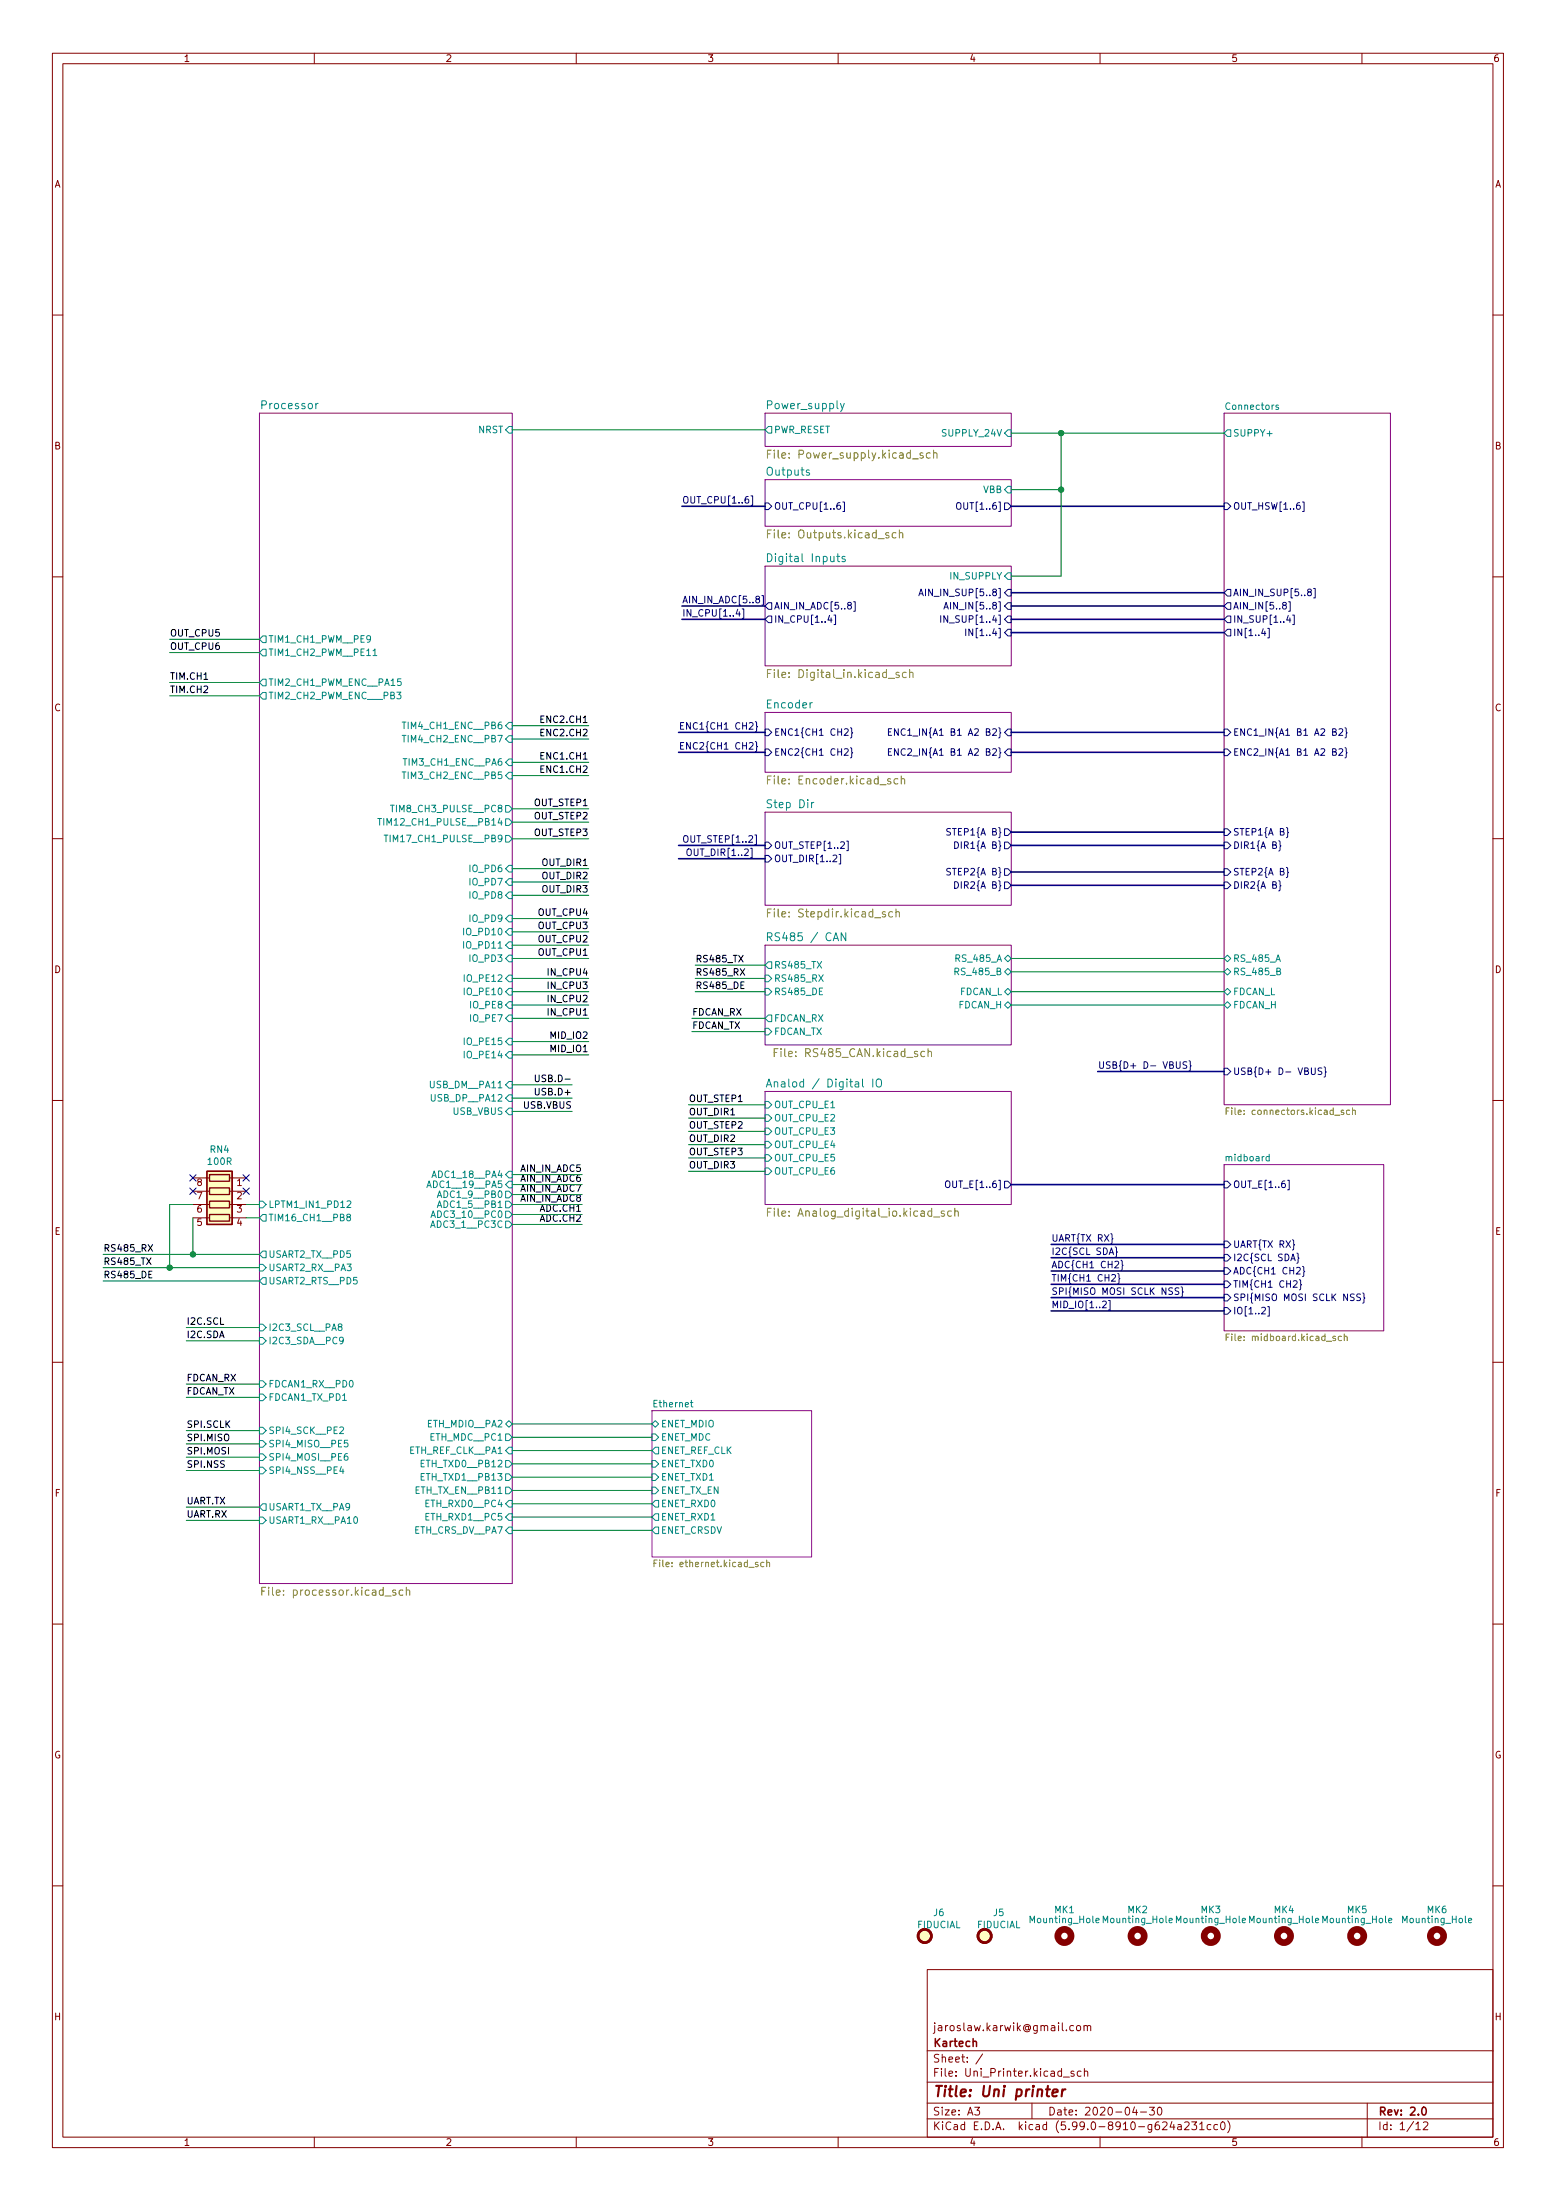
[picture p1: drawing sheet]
<svg xmlns="http://www.w3.org/2000/svg" width="297mm" height="420mm" viewBox="0 0 297 420" stroke-linecap="round" stroke-linejoin="round" font-family="sans-serif">
<g fill="none" stroke="#840000" stroke-width=".19">
<path d="M10 10.2h277v400h-277zM12 12.2h273v396h-273zM60 10.2v2M110 10.2v2M160 10.2v2M210 10.2v2M260 10.2v2M10 60.2h2M285 60.2h2M10 110.2h2M285 110.2h2M10 160.2h2"/>
<path d="M285 160.2h2M10 210.2h2M285 210.2h2M36.8 225h3.2M36.8 227.5h3.2M36.8 230h3.2M36.8 232.6h3.2M43.8 225h3.2M43.8 227.5h3.2M43.8 230h3.2M43.8 232.6h3.2M10 260.2h2"/>
<path d="M285 260.2h2M10 310.2h2M285 310.2h2M10 360.2h2M177 376.2h108v32h-108zM285 360.2h2M177 397.7h108M177 391.7h108M187.6 392.3l-1.3 1.9M203 396.7h1.1M204.9 386.9l-.4-.1-.3 .3 .2 .7h.5M205 395.6l-.4-.1-.2 .3 .1 .2 .5 .1v.4h-.6"/>
<path d="M205.6 386.9l.4-.1 .3 .3v.5l-.3 .2h-.4l-.1-.2zM206.4 395.6l-.5-.1-.3 .3 .2 .7h.6M206.9 387l.2-.2 .4 .1 .1 .9M206.9 386.8v1M207 395.7l.2-.2 .4 .1v.9M207 395v1.5M207.6 387.1l.2-.3 .3 .1 .1 .9M60 408.2v2M110 408.2v2M160 408.2v2M177 404.7h108M177 401.7h108"/>
<path d="M186.1 402.4h.9l-.5 .6 .4 .2v.6l-.2 .1-.6-.1M197 401.7v3M210 408.2v2M216.6 402.4l-.4 1h.9M216.9 402.9v1M217.7 403.4h1.2M219.4 402.4h1l-.5 .6 .4 .2v.6l-.2 .1-.7-.1M221.1 402.5l.2-.1a.8 .8 0 0 1 .5 .8 .8 .8 0 0 1-.5 .7 1 1 0 0 1-.2-1.4zM223.7 405.2l-.3 1h.9M224.1 405.7v1M224.9 405.8h.5l.1 .9M225.5 406.1l-.5 .1a.29 .29 0 0 0-.2 .3 .29 .29 0 0 0 .2 .2h.5"/>
<path d="M226.1 405.4l.6-.2 .2 .2 .1 .3-.9 1h.9M227.5 405.2h.9l-.5 .6 .5 .2v.6l-.3 .1-.6-.1M229 405.7l.4-.5v1.5M229 406.7h.9M231.1 405.8l-.4-.1-.3 .3 .2 .7h.5M232.4 405.8l-.4-.1-.3 .3 .2 .7h.5M233.2 405.3l.2-.1a.8 .8 0 0 1 .5 .8 .8 .8 0 0 1-.5 .7 1 1 0 0 1-.2-1.4zM234.4 405a1.72 1.72 0 0 1 0 2.3M260 408.2v2M261 401.7v6.5M270.3 405.7l.4-.5v1.5M270.3 406.7h.9"/>
<path d="M271.7 405.4l.6-.2 .2 .2 .1 .3-.9 1h.9"/>
</g>
<path d="M185.8 390l.2-.2 .3 .1 .1 .9M271.6 402.5l.2-.1a.8 .8 0 0 1 .5 .8 .8 .8 0 0 1-.5 .7 1 1 0 0 1-.2-1.4z" fill="none" stroke="#840000" stroke-width=".3"/>
<path d="M200.9 399.7l1-.2v-.4h-.8l-.2 1 .2 .3 .6-.1M202.8 399l-.1 1.4M203.4 399l-.4 .1-.2 .3" fill="none" stroke="#840000" stroke-width=".4"/>
<g fill="#fff" stroke="#fff" stroke-width=".19">
<path d="M146 180.5h47v19.1h-47z"/>
<path d="M49.5 78.9h48.3v223.5h-48.3z"/>
<path d="M233.7 222.4h30.5v31.8h-30.5z"/>
<path d="M233.7 78.9h31.7v132.1h-31.7z"/>
<path d="M146 91.6h47v8.9h-47z"/>
<path d="M146 136.1h47v11.4h-47z"/>
<path d="M146 108.1h47v19.1h-47z"/>
<path d="M146 78.9h47v6.4h-47z"/>
<path d="M124.5 269.4h30.4v27.9h-30.4z"/>
<path d="M146 155.1h47v17.8h-47z"/>
<path d="M146 208.4h47v21.6h-47z"/>
</g>
<path d="M49.5 78.9h48.3v223.5h-48.3zM146 78.9h47v6.4h-47zM233.7 78.9h31.7v132.1h-31.7zM146 91.6h47v8.9h-47zM146 108.1h47v19.1h-47zM146 136.1h47v11.4h-47zM146 155.1h47v17.8h-47zM146 180.5h47v19.1h-47zM146 208.4h47v21.6h-47zM233.7 222.4h30.5v31.8h-30.5zM124.5 269.4h30.4v27.9h-30.4z" fill="none" stroke="#840084" stroke-width=".19"/>
<g fill="none" stroke="#008484" stroke-width=".19">
<path d="M60.7 77l-.3 .1-.1 .2M160.4 77l.4 1.1M161.2 77l-.5 1.4-.3 .2M244 77.4h-.3l-.1 .1v.2l.4 .1v.3h-.4M97.2 81.4h.6v1.3h-.6l-.7-.6zM146 82.1l.7-.7h.6v1.3h-.6zM154.5 89.8l-.4-.1-.2 .3 .1 .2 .5 .1v.4h-.6M192.4 92.9h.6v1.2h-.6l-.6-.6zM192.4 82.1h.6v1.3h-.6l-.6-.7zM234.3 82.1h.6v1.3h-.6l-.6-.7zM146.5 105.7a.77 .77 0 0 1 .9 .8 .77 .77 0 0 1-.9 .8zM159.7 106.3h.6"/>
<path d="M159.9 105.7v1.4l.4 .2M161.3 106.3h-.4l-.2 .2 .1 .2 .5 .1v.4h-.6M192.4 109.4h.6v1.3h-.6l-.6-.7zM50.2 121.5h.6v1.2h-.6l-.7-.6zM50.2 124h.6v1.3h-.6l-.7-.7zM50.2 129.7h.6v1.3h-.6l-.7-.7zM50.2 132.2h.6v1.3h-.6l-.7-.6zM71.2 125.2h.7M76.5 129.6h-.6v.7l.2-.2 .4 .1 .1 .2-.1 .4-.1 .1-.5-.1M76.8 137.9h.7M97.2 138h.6v1.2h-.6l-.7-.6zM72.1 156.3h.7"/>
<path d="M72.5 156.3v1.3M73.3 159.5h.7M73.7 159.5v1.3M74.5 153.8h.8M76.8 140.4h.7M76.8 147.4h.7M96.5 156.4h.7l.6 .6-.6 .6h-.7zM96.5 153.8h.7l.6 .7-.6 .6h-.7zM96.5 159.6h.7l.6 .6-.6 .6h-.7zM97.2 140.5h.6v1.3h-.6l-.7-.7zM97.2 144.9h.6v1.3h-.6l-.7-.6zM97.2 147.5h.6v1.3h-.6l-.7-.7z"/>
<path d="M155.4 153.2l-.3 .1-.2 .2M97.2 174.8h.6v1.3h-.6l-.7-.7zM97.2 177.3h.6v1.3h-.6l-.7-.6zM97.2 179.9h.6v1.2h-.6l-.7-.6zM97.2 167.8h.6v1.3h-.6l-.7-.7zM97.2 165.3h.6v1.2h-.6l-.7-.6zM97.2 170.3h.6v1.3h-.6l-.7-.6zM146.5 178.9h.7l.2-.3-.1-.3-.2-.2h-.6v1.6M146.9 178.9l.5 .8M161.5 178.1v1.6l-.9-1.6v1.6M97.2 198.3h.6v1.3h-.6l-.7-.7zM97.2 186.2h.6v1.3h-.6l-.7-.6z"/>
<path d="M97.2 188.8h.6v1.2h-.6l-.7-.6zM97.2 191.3h.6v1.3h-.6l-.7-.7zM97.2 193.8h.6v1.3h-.6l-.7-.6zM97.2 182.4h.6v1.3h-.6l-.7-.7zM146 186.2h.7l.6 .7-.6 .6h-.7zM146 184.3l.7-.6h.6v1.3h-.6zM146 188.8h.7l.6 .6-.6 .6h-.7zM146 196.4h.7l.6 .6-.6 .7h-.7zM146 194.5l.7-.7h.6v1.3h-.6zM156.3 186.2l.9 1.2M157 188.7h-.6v1.3h.6M157.2 186.2l-.9 1.2"/>
<path d="M191.8 189.4l.6-.6 .6 .6-.6 .6zM191.8 183l.6-.6 .6 .6-.6 .7zM191.8 185.6l.6-.6 .6 .6-.6 .6zM191.8 191.9l.6-.6 .6 .6-.6 .7zM233.7 183l.6-.6 .6 .6-.6 .7zM233.7 191.9l.6-.6 .6 .6-.6 .7zM233.7 185.6l.6-.6 .6 .6-.6 .6zM234.3 188.8l.6 .6-.6 .6-.6-.6zM243.8 185.5l.5-.1 .1-.4-.6-.1v1.3h.4l.2-.2 .1-.3-.3-.2M97.2 211.6h.6v1.3h-.6l-.7-.6zM97.2 206.5h.6v1.3h-.6l-.7-.6zM97.2 209.1h.6v1.3h-.6l-.7-.7z"/>
<path d="M97.2 200.8h.6v1.3h-.6l-.7-.6zM146 218h.7l.6 .6-.6 .6h-.7zM146 212.9h.7l.6 .6-.6 .7h-.7zM146 215.4h.7l.6 .7-.6 .6h-.7zM146 210.4h.7l.6 .6-.6 .6h-.7zM146.3 207.6l.5-1.5 .5 1.5M146.4 207.2h.8M166.6 206.1v1.5M167.3 206.3a.51 .51 0 0 1 .6-.2 .51 .51 0 0 1 .4 .5v.5a.51 .51 0 0 1-.5 .5 .51 .51 0 0 1-.5-.5zM49.5 229.4h.7l.6 .6-.6 .7h-.7zM49.5 232.6l.7-.7h.6v1.3h-.6zM50.2 238.9h.6v1.3h-.6l-.7-.6z"/>
<path d="M66.3 229.5l.4-.2 .3 .4-.8 .9h.8M66.4 232.4l-.2-.2 .1-.2 .1-.1h.4l.1 .4-.6 .2-.1 .2 .1 .3 .1 .2 .4-.1 .1-.2v-.4l-.2-.1M82.3 232.5l.4-1.3 .4 1.3M96.5 227.5h.7l.6 .6-.6 .7h-.7zM96.5 229.4h.7l.6 .6-.6 .7h-.7zM96.5 231.3h.7l.6 .6-.6 .7h-.7zM96.5 233.2h.7l.6 .6-.6 .7h-.7zM97.2 223.7h.6v1.3h-.6l-.7-.7zM97.2 225.6h.6v1.3h-.6l-.7-.7zM146 220.5h.7l.6 .6-.6 .7h-.7zM146 223.1h.7l.6 .6-.6 .6h-.7zM242.3 220.9h-.4l-.2 .2 .1 .6h.5"/>
<path d="M242.3 220.4v1.3M49.5 241.5h.7l.6 .6-.6 .6h-.7zM49.5 252.9h.7l.6 .6-.6 .7h-.7zM49.5 255.4h.7l.6 .7-.6 .6h-.7zM50.2 244h.6v1.3h-.6l-.7-.7zM64.8 253.4l-.2-.3v-.1l.2-.2 .4 .1v.4l-.5 .1-.1 .2v.3l.2 .2 .4-.1 .1-.1-.1-.4-.2-.1M65.5 255.9l-.2 .3h-.3l-.2-.3v-.3l.2-.2h.3l.2 .2a.84 .84 0 0 1-.3 1h-.3M49.5 272.6h.7l.6 .6-.6 .7h-.7zM49.5 263.7h.7l.6 .6-.6 .7h-.7zM49.5 266.2h.7l.6 .7-.6 .6h-.7zM49.5 277.7h.7l.6 .6-.6 .6h-.7zM49.5 275.1h.7l.6 .7-.6 .6h-.7z"/>
<path d="M64.9 272.6l.4-.1 .3 .4-.8 .9h.8M66.3 277.6l-.3 .1a.86 .86 0 0 0 0 1.2l.4-.1v-.5l-.2-.2h-.2l-.3 .2M66.4 275.1h-.6l-.1 .6 .2-.2 .4 .1 .1 .2v.4l-.2 .1-.5-.1M96.5 278.9h.7l.6 .7-.6 .6h-.7zM96.5 271.9l.7-.6 .6 .6-.6 .7zM96.5 273.9h.7l.6 .6-.6 .6h-.7zM97.2 276.4h.6v1.3h-.6l-.7-.7zM124.5 271.9l.6-.6 .6 .6-.6 .7zM124.5 273.9h.6l.6 .6-.6 .6h-.6zM124.5 278.9h.6l.6 .7-.6 .6h-.6zM125.1 276.4h.6v1.3h-.6l-.6-.7zM131.8 267.9h.5"/>
<path d="M132 267.4v1.1l.3 .2M49.5 280.2h.7l.6 .6-.6 .7h-.7zM49.5 289.7h.7l.6 .7-.6 .6h-.7zM50.2 287.2h.6v1.3h-.6l-.7-.7zM65.2 280.1l-.3 .9h.8M96.5 284h.7l.6 .6-.6 .7h-.7zM96.5 281.5h.7l.6 .6-.6 .6h-.7zM96.5 292.3l.7-.7h.6v1.3h-.6zM97.2 289.1h.6v1.3h-.6l-.7-.7zM97.2 286.6h.6v1.2h-.6l-.7-.6zM124.5 281.5h.6l.6 .6-.6 .6h-.6zM124.5 284h.6l.6 .6-.6 .7h-.6z"/>
<path d="M125.1 286.6h.6v1.2h-.6l-.6-.6zM125.1 289.1h.6v1.3h-.6l-.6-.7zM125.1 291.6h.6v1.3h-.6l-.6-.6zM209.2 366.8l.6-.1v-.3h-.4l-.2 .1 .1 .6h.5M223.2 366.8l.6-.1-.1-.3h-.3l-.2 .1v.6h.5M237.2 366.8l.6-.1-.1-.3h-.4l-.1 .1v.6h.5M251.1 366.8l.6-.1v-.3h-.4l-.2 .1 .1 .6h.5M265.1 366.8l.6-.1-.1-.3h-.3l-.2 .1 .1 .6h.4M280.3 366.8l.6-.1v-.3h-.4l-.2 .1 .1 .6h.5"/>
</g>
<g fill="none" stroke="#848400" stroke-width=".19">
<path d="M146.5 86.7h.5M147.2 86h-.7v1.5M176.2 86.6l-.4-.1-.2 .2 .1 .2 .5 .2v.3h-.6M177.6 86.6l-.5-.1-.3 .3 .2 .6h.6M178.2 86.6l.2-.1 .4 .1 .1 .9M178.2 86v1.5M146.5 101.9h.5M147.2 101.2h-.7v1.5M171 101.8l-.4-.1-.3 .3 .2 .7h.5M171.7 101.9l.2-.2 .4 .1v.9M171.7 101.2v1.5M146.5 128.6h.5"/>
<path d="M147.2 127.9h-.7v1.5M171.6 128.5l-.3-.1-.3 .2 .1 .2 .5 .2v.3h-.6M173 128.5l-.4-.1-.3 .3 .1 .6h.6M173.6 128.5l.3-.1 .3 .1 .1 .9M173.6 127.9v1.5M146.5 148.9h.5M147.2 148.2h-.7v1.5M171.4 148.8l-.4-.1-.3 .3 .1 .7h.6M172.1 148.9l.2-.2 .3 .1 .1 .9M172.1 148.2v1.5M146.5 174.3h.5M147.2 173.6h-.7v1.5"/>
<path d="M170.4 174.2l-.5-.1-.2 .3 .1 .7h.6M171 174.3l.3-.2 .3 .1 .1 .9M171 173.6v1.5M147.8 201h.5M148.5 200.3h-.7v1.5M176.5 200.9l-.4-.1-.3 .3 .1 .6h.6M177.2 200.9l.2-.1 .4 .1v.9M177.2 200.3v1.5M234.1 212.2h.4M234.7 211.6h-.6v1.3M256.5 212.1l-.3-.1-.2 .2 .1 .2 .4 .1v.3h-.5M257.6 212.1l-.3-.1-.3 .3 .2 .5h.4"/>
<path d="M258.2 212.1l.2-.1 .3 .1v.8M258.2 211.6v1.3M146.5 231.5h.5M147.2 230.8h-.7v1.5M178.2 232.4h1.2M180.3 231.3h-.4l-.2 .2v.2l.6 .1v.4h-.6M181.6 231.3h-.4l-.3 .3 .2 .6h.5M182.3 231.4l.2-.1h.4v1M182.3 230.8v1.5M234.1 255.4h.4M234.7 254.8h-.6v1.2M256.1 255.2h-.4l-.2 .2 .1 .6h.5"/>
<path d="M256.6 255.3l.2-.1h.3l.1 .8M256.6 254.8v1.2M124.8 298.5h.5M125.4 297.9h-.6v1.3M145.8 298.4h-.3l-.3 .2 .1 .6h.5M146.4 298.5l.2-.1h.3v.8M146.4 297.9v1.3M50 303.9h.5M50.7 303.1h-.7v1.6M76.9 303.7h-.4l-.3 .2 .1 .7h.6M77.6 303.8l.2-.1h.3l.1 1M77.6 303.1v1.6"/>
</g>
<g fill="none" stroke="#000084" stroke-width=".19">
<path d="M143.4 94.7h.3v1.8h-.3M146 96.1h.7l.6 .6-.6 .6h-.7zM160.9 95.9h.3v1.8h-.3M182.8 96.1l.1-.1a.43 .43 0 0 1 .6 .4v.4a.42 .42 0 0 1-.5 .5 .42 .42 0 0 1-.4-.5zM191.8 96.1h.6l.6 .6-.6 .6h-.6zM233.7 96.1h.6l.6 .6-.6 .6h-.6zM248.7 95.9h.3v1.8h-.3M140.8 116.3l-.3 1h.8M141.1 116.8v.9M141.7 116.3h.3v1.8h-.3M145.4 113.7h.3v1.9h-.3M146 115.7l.7-.6h.6v1.3h-.6z"/>
<path d="M146.7 117.6h.6v1.3h-.6l-.7-.6zM158.4 117.5l-.3 .9h.7M158.7 118v.9M159.2 117.5h.3v1.8h-.3M163 114.9h.3v1.8h-.3M175.4 113.8l.4-1.3 .5 1.3M175.5 113.4h.6M179.6 117.6v1.3M180.2 116.3l.4-1.3 .4 1.3M180.3 116h.6M180.9 117.6v1.3l-.7-1.3v1.3M192.4 115.1h.6v1.3h-.6l-.6-.7z"/>
<path d="M192.4 112.6h.6v1.2h-.6l-.6-.6zM192.4 117.6h.6v1.3h-.6l-.6-.6zM234.3 117.6h.6v1.3h-.6l-.6-.6zM234.3 115.1h.6v1.3h-.6l-.6-.7zM234.3 112.6h.6v1.2h-.6l-.6-.6zM245.1 115.6l-.3-.3 .1-.1 .2-.2 .3 .1 .1 .4-.5 .1-.2 .2 .1 .4 .2 .1h.2l.3-.2-.1-.4-.2-.1M245.9 117.5l-.3 .9h.8M246 114.9h.3v1.8h-.3M246.2 118v.9M246.8 117.5h.3v1.8h-.3M249.9 113l-.3-.2 .1-.2 .2-.1 .3 .1 .1 .3-.6 .2-.1 .2 .1 .4 .2 .1h.2l.2-.3v-.3l-.2-.2M250.8 112.4h.3v1.8h-.3"/>
<path d="M143 138.1l.5-.1 .3 .4-.8 .9h.8M144.2 137.8l.2 .2v.6l.2 .2-.2 .2v.6l-.2 .2M146 139.2h.7l.6 .7-.6 .6h-.7zM161.2 139.3l.5-.1 .2 .3-.8 .9h.8M162.4 139l.2 .2v.6l.2 .2-.2 .1v.6l-.2 .2M169.6 139.8h.4M170.2 139.2h-.6v1.2h.6M171.5 139.2v1.2l-.7-1.2v1.2M184.4 120.1v1.3M185.7 120.1v1.3l-.7-1.3v1.3M192.4 139.2h.6v1.3h-.6l-.6-.6zM192.4 120.2h.6v1.3h-.6l-.6-.7z"/>
<path d="M233.7 139.2h.6l.6 .7-.6 .6h-.6zM234.3 120.2h.6v1.3h-.6l-.6-.7zM241.2 120.1l-.4 .9h.8M242 120h.3v1.8h-.3M254.4 139.8l.5-.1 .1-.4-.6-.1v1.2h.5l.2-.1v-.3l-.3-.2M255.6 139.3l.5-.1 .2 .3-.8 .9h.8M256.8 139l.2 .2v.6l.2 .2-.2 .1v.6l-.2 .2M143 141.9l.5-.1 .3 .4-.8 .9h.8M144.1 159.5h.3v1.8h-.3M144.2 141.6l.2 .2v.6l.2 .2-.2 .2v.6l-.2 .2M146 143h.7l.6 .7-.6 .6h-.7zM161.2 143.1l.5-.1 .2 .3-.8 1h.8"/>
<path d="M162.4 142.8l.2 .2v.6l.2 .2-.2 .2v.6l-.2 .1M169.6 143.6h.4M170.2 143h-.6v1.3h.6M171.5 143v1.3l-.7-1.3v1.3M181.5 158.3l-.5-.1-.3 .3 .2 .3 .5 .2v.4l-.2 .1-.5-.1M191.8 158.3h.6l.6 .6-.6 .7h-.6zM192.4 143h.6v1.3h-.6l-.6-.6zM233.7 158.3h.6l.6 .6-.6 .7h-.6zM233.7 143h.6l.6 .7-.6 .6h-.6zM245.6 158l.2 .2v.6l.2 .2-.2 .2v.6l-.2 .2M254.4 143.6l.5-.1 .1-.4-.6-.1v1.3h.5l.2-.2v-.3l-.3-.2M255.6 143.1l.5-.1 .2 .3-.8 1h.8"/>
<path d="M256.8 142.8l.2 .2v.6l.2 .2-.2 .2v.6l-.2 .1M143.3 162h.3v1.8h-.3M146 160.8h.7l.6 .7-.6 .6h-.7zM146 163.4h.7l.6 .6-.6 .6h-.7zM160.2 163.2h.3v1.8h-.3M161.6 160.6h.3v1.9h-.3M181.5 165.9l-.5-.1-.3 .3 .2 .3 .5 .2v.4l-.2 .1h-.5M182.2 160.8a.64 .64 0 0 1 .8 .6 .64 .64 0 0 1-.8 .6zM182.2 168.4a.64 .64 0 0 1 .8 .6 .64 .64 0 0 1-.8 .7zM191.8 165.9h.6l.6 .6-.6 .7h-.6zM191.8 160.8h.6l.6 .7-.6 .6h-.6zM191.8 168.4h.6l.6 .7-.6 .6h-.6z"/>
<path d="M233.7 160.8h.6l.6 .7-.6 .6h-.6zM233.7 165.9h.6l.6 .6-.6 .7h-.6zM233.7 168.4h.6l.6 .7-.6 .6h-.6zM244.1 160.6l.3 .2v.6l.1 .2-.1 .1v.6l-.3 .2M244.1 168.2l.3 .2v.6l.1 .2-.1 .2v.6l-.3 .1M245.6 165.7l.2 .1v.6l.2 .2-.2 .2v.6l-.2 .2M224.6 202.8v1l.2 .2h.2l.3-.2v-1M226.6 202.8h-.5l-.2 .1v.4l.5 .2 .2 .3-.3 .2h-.5M227 202.6l.2 .2v.6l.2 .2-.2 .1v.6l-.2 .2M233.7 204h.6l.6 .6-.6 .7h-.6zM250.3 203.9v1.1l.3 .2h.3l.2-.2v-1.1M252.3 204l-.4-.1-.2 .2v.3l.5 .3 .1 .3-.2 .2h-.5"/>
<path d="M252.8 203.8l.2 .1v.6l.2 .2-.2 .2v.6l-.2 .2M36.2 224.3l1.2 1.3M36.2 226.9l1.2 1.2M37.4 224.3l-1.2 1.3M37.4 226.9l-1.2 1.2M46.4 226.9l1.2 1.2M46.4 224.3l1.2 1.3M47.6 226.9l-1.2 1.2M47.6 224.3l-1.2 1.3M180.5 225.7l.3-.2a.43 .43 0 0 1 .5 .5v.4a.42 .42 0 0 1-.4 .4 .42 .42 0 0 1-.4-.4zM191.8 225.6h.6l.6 .6-.6 .7h-.6zM212 235.6l.3 .2v.6l.2 .2-.2 .2v.6l-.3 .1"/>
<path d="M212.9 238.1l.2 .2v.6l.2 .2-.2 .2v.6l-.2 .2M233.7 225.6h.6l.6 .6-.6 .7h-.6zM233.7 237h.6l.6 .7-.6 .6h-.6zM233.7 239.6h.6l.6 .6-.6 .6h-.6zM245.8 225.4h.3v1.8h-.3M246.7 236.8l.3 .2v.6l.1 .2-.1 .1v.6l-.3 .2M247.6 239.3l.2 .2v.6l.2 .2-.2 .2v.6l-.2 .2M210.5 248.6l.5-.1 .2 .4-.8 .9h.8M211.6 248.4h.3v1.8h-.3M213.4 243.2l.2 .2v.6l.2 .2-.2 .2v.6l-.2 .2M214 240.7l.2 .2v.6l.2 .2-.2 .1v.6l-.2 .2M225 246l-.4-.1-.2 .2v.3l.5 .3 .1 .3-.2 .2h-.5"/>
<path d="M225.5 245.8l.2 .1v.7l.2 .1-.2 .2v.6l-.2 .2M233.7 242.1h.6l.6 .6-.6 .7h-.6zM233.7 244.6h.6l.6 .7-.6 .6h-.6zM233.7 247.2h.6l.6 .6-.6 .7h-.6zM233.7 249.7h.6l.6 .7-.6 .6h-.6zM242 249.5h.3v1.9h-.3M248 244.4l.3 .2v.6l.2 .2-.2 .2v.6l-.3 .1M248.7 241.9l.2 .1v.6l.2 .2-.2 .2v.6l-.2 .2M259.7 247.2l-.5-.1-.1 .1v.4l.5 .2 .1 .4-.2 .2-.5-.1M260.1 246.9l.3 .2v.6l.2 .2-.2 .2v.6l-.3 .2"/>
</g>
<g fill="#ffffc2" stroke="#ffffc2" stroke-width=".19">
<path d="M39.5 223.7h4.8v10.1h-4.8z"/>
<circle cx="188" cy="369.7" r="1.27"/>
<circle cx="176.5" cy="369.7" r="1.27"/>
</g>
<g fill="none" stroke="#840000" stroke-width=".51">
<circle cx="176.5" cy="369.7" r="1.27"/>
<circle cx="188" cy="369.7" r="1.27"/>
</g>
<g fill="none" stroke="#840000" stroke-width="1.3">
<circle cx="203.2" cy="369.7" r="1.27"/>
<circle cx="217.2" cy="369.7" r="1.27"/>
<circle cx="231.1" cy="369.7" r="1.27"/>
<circle cx="245.1" cy="369.7" r="1.27"/>
<circle cx="259.1" cy="369.7" r="1.27"/>
<circle cx="274.3" cy="369.7" r="1.27"/>
</g>
<path d="M39.5 223.7h4.8v10.1h-4.8zM40 224.3h3.8v1.3h-3.8zM40 226.9h3.8v1.2h-3.8zM40 229.4h3.8v1.3h-3.8zM40 231.9h3.8v1.3h-3.8z" fill="none" stroke="#840000" stroke-width=".25"/>
<path d="M141.3 185l.9 1.3M142 187.5h-.6v1.3h.6M142.2 185l-.9 1.3M102.2 207.8v1.1l.2 .2h.3l.2-.2v-1.1M102.2 205.3v1l.2 .3h.3l.2-.3v-1M28.3 237.7l.8 1.3M29.1 237.7l-.8 1.3M29 242.8h-.6v1.2h.6" fill="none" stroke="#000" stroke-width=".19"/>
<g fill="none" stroke="#000084" stroke-width=".3">
<path d="M130.2 96.7h15.8M193 96.7h40.7M130.2 118.3h15.8M130.2 115.7h15.8M193 118.3h40.7M193 115.7h40.7M193 113.2h40.7M129.5 139.9h16.5M193 120.8h40.7M193 139.9h40.7M129.5 143.7h16.5M193 158.9h40.7"/>
<path d="M193 143.7h40.7M129.5 161.5h16.5M129.5 164h16.5M193 161.5h40.7M193 166.5h40.7M193 169.1h40.7M209.5 204.6h24.2M193 226.2h40.7M200.7 237.7h33M200.7 245.3h33M200.7 247.8h33M200.7 240.2h33"/>
<path d="M200.7 242.7h33M200.7 250.4h33"/>
</g>
<g fill="none" stroke="#008400" stroke-width=".19">
<path d="M97.8 82.1h48.2M193 93.5h9.6M193 82.7h40.7M202.6 82.7v27.3h-9.6M32.4 122.1h17.1M32.4 132.9h17.1M32.4 130.3h17.1M32.4 124.6h17.1M97.8 138.6h14.6M97.8 157h14.6M97.8 145.6h14.6M97.8 148.1h14.6"/>
<path d="M97.8 154.5h14.6M97.8 141.1h14.6M97.8 178h14.6M97.8 160.2h14.6M97.8 165.9h14.6M97.8 171h14.6M97.8 168.4h14.6M97.8 175.4h14.6M97.8 189.4h14.6M97.8 183h14.6M97.8 194.5h14.6M97.8 186.9h14.6"/>
<path d="M97.8 180.5h14.6M97.8 198.9h14.6M97.8 191.9h14.6M132.1 194.5h13.9M132.1 197h13.9M132.7 189.4h13.3M132.7 184.3h13.3M132.7 186.9h13.3M193 189.4h40.7M193 183h40.7M193 185.6h40.7M193 191.9h40.7"/>
<path d="M97.8 212.3h11.4M97.8 209.7h11.4M97.8 207.2h11.4M97.8 201.5h14.6M131.4 213.5h14.6M131.4 216.1h14.6M131.4 218.6h14.6M131.4 211h14.6M19.7 239.6h29.8M36.8 230h-4.4v12.1M36.8 232.6v7M47 230h2.5"/>
<path d="M47 232.6h2.5M97.8 224.3h13.3M97.8 226.2h13.3M97.8 228.1h13.3M97.8 230h13.3M97.8 231.9h13.3M97.8 233.8h13.3M131.4 221.1h14.6M131.4 223.7h14.6M19.7 242.1h29.8M19.7 244.6h29.8M35.6 253.5h13.9"/>
<path d="M35.6 256.1h13.9M35.6 273.2h13.9M35.6 275.8h13.9M35.6 278.3h13.9M35.6 264.3h13.9M35.6 266.9h13.9M97.8 271.9h26.7M97.8 274.5h26.7M97.8 277h26.7M97.8 279.6h26.7M35.6 280.8h13.9M35.6 287.8h13.9"/>
<path d="M35.6 290.4h13.9M97.8 282.1h26.7M97.8 284.6h26.7M97.8 287.2h26.7M97.8 289.7h26.7M97.8 292.3h26.7"/>
</g>
<g fill="#008400" stroke="#008400" stroke-width=".19">
<circle cx="202.6" cy="82.7" r=".51"/>
<circle cx="202.6" cy="93.5" r=".51"/>
<circle cx="36.8" cy="239.6" r=".51"/>
<circle cx="32.4" cy="242.1" r=".51"/>
</g>
<text font-size="2.8" fill="#840000" x="178" y="400.5">Title: Uni printer</text>
<g font-size="2.1" fill="#008484">
<text x="50.1" y="78.1">Processor</text>
<text x="146.6" y="78.1">Power_supply</text>
<text x="146.4" y="90.8">Outputs</text>
<text x="147.2" y="107.3">Digital Inputs</text>
<text x="146.4" y="135.3">Encoder</text>
<text x="146.8" y="154.3">Step Dir</text>
<text x="147.6" y="179.7">RS485 / CAN</text>
<text x="148.2" y="207.7">Analod / Digital IO</text>
</g>
<g font-size="2.1" fill="#848400">
<text x="147.6" y="87.6">File: Power_supply.kicad_sch</text>
<text x="147.5" y="102.8">File: Outputs.kicad_sch</text>
<text x="147.7" y="129.5">File: Digital_in.kicad_sch</text>
<text x="147.5" y="149.8">File: Encoder.kicad_sch</text>
<text x="147.5" y="175.2">File: Stepdir.kicad_sch</text>
<text x="148.8" y="201.9">File: RS485_CAN.kicad_sch</text>
<text x="148" y="232.4">File: Analog_digital_io.kicad_sch</text>
<text x="51.1" y="304.7">File: processor.kicad_sch</text>
</g>
<g font-size="2.1" fill="#840000">
<text x="178" y="387.9">jaroslaw.karwik@gmail.com</text>
<text x="178" y="393.9">Sheet: /</text>
<text x="178" y="390.9">Kartech</text>
<text x="178" y="396.6">File: Uni_Printer.kicad_sch</text>
<text x="178" y="406.8">KiCad E.D.A. kicad (5.99.0-8910-g624a231cc0)</text>
<text x="178" y="404">Size: A3</text>
<text x="200" y="404">Date: 2020-04-30</text>
<text x="263" y="404">Rev: 2.0</text>
<text x="263" y="406.8">Id: 1/12</text>
</g>
<g font-size="1.8" fill="#840000">
<text x="35" y="11.8">1</text>
<text x="85" y="11.8">2</text>
<text x="135" y="11.8">3</text>
<text x="185" y="11.8">4</text>
<text x="235" y="11.8">5</text>
<text x="285" y="11.8">6</text>
<text x="10.3" y="35.8">A</text>
<text x="285.3" y="35.8">A</text>
<text x="10.3" y="85.8">B</text>
<text x="285.3" y="85.8">B</text>
<text x="10.3" y="135.8">C</text>
<text x="285.3" y="135.8">C</text>
<text x="10.3" y="185.8">D</text>
<text x="285.3" y="185.8">D</text>
<text x="37.6" y="226.5">8</text>
<text x="45.2" y="226.5">1</text>
<text x="37.6" y="231.6">6</text>
<text x="37.6" y="229">7</text>
<text x="45.2" y="229">2</text>
<text x="45.2" y="231.6">3</text>
<text x="10.4" y="235.8">E</text>
<text x="37.6" y="234.1">5</text>
<text x="45.2" y="234.1">4</text>
<text x="285.4" y="235.8">E</text>
<text x="10.4" y="285.8">F</text>
<text x="285.5" y="285.8">F</text>
<text x="10.3" y="335.8">G</text>
<text x="285.3" y="335.8">G</text>
<text x="10.3" y="385.8">H</text>
<text x="285.3" y="385.8">H</text>
<text x="35" y="409.8">1</text>
<text x="85" y="409.8">2</text>
<text x="135" y="409.8">3</text>
<text x="185" y="409.8">4</text>
<text x="235" y="409.8">5</text>
<text x="285" y="409.8">6</text>
</g>
<g font-size="1.8" fill="#008484">
<text x="91.3" y="82.7">NRST</text>
<text x="147.7" y="82.7">PWR_RESET</text>
<text x="180.2" y="83.4">SUPPLY_24V</text>
<text x="234.1" y="78.3">Connectors</text>
<text x="235.3" y="83.4">SUPPY+</text>
<text x="187.7" y="94.1">VBB</text>
<text x="181.6" y="110.7">IN_SUPPLY</text>
<text x="51.2" y="122.7">TIM1_CH1_PWM__PE9</text>
<text x="51.2" y="125.3">TIM1_CH2_PWM__PE11</text>
<text x="51.2" y="131">TIM2_CH1_PWM_ENC__PA15</text>
<text x="51.2" y="133.5">TIM2_CH2_PWM_ENC___PB3</text>
<text x="77.5" y="139.2">TIM4_CH1_ENC__PB6</text>
<text x="77.5" y="141.8">TIM4_CH2_ENC__PB7</text>
<text x="77.5" y="146.2">TIM3_CH1_ENC__PA6</text>
<text x="77.5" y="148.8">TIM3_CH2_ENC__PB5</text>
<text x="75.3" y="155.1">TIM8_CH3_PULSE__PC8</text>
<text x="73.3" y="157.6">TIM12_CH1_PULSE__PB14</text>
<text x="74.3" y="160.8">TIM17_CH1_PULSE__PB9</text>
<text x="89.8" y="166.5">IO_PD6</text>
<text x="89.8" y="169.1">IO_PD7</text>
<text x="89.8" y="171.6">IO_PD8</text>
<text x="88.9" y="178.6">IO_PD10</text>
<text x="89.8" y="176.1">IO_PD9</text>
<text x="88.9" y="181.1">IO_PD11</text>
<text x="89.8" y="183.7">IO_PD3</text>
<text x="147.7" y="185">RS485_TX</text>
<text x="182.7" y="183.7">RS_485_A</text>
<text x="235.3" y="183.7">RS_485_A</text>
<text x="89" y="187.5">IO_PE12</text>
<text x="89" y="190">IO_PE10</text>
<text x="147.7" y="187.5">RS485_RX</text>
<text x="147.7" y="190">RS485_DE</text>
<text x="182.7" y="186.2">RS_485_B</text>
<text x="183.1" y="190">FDCAN_L</text>
<text x="235.3" y="190">FDCAN_L</text>
<text x="235.3" y="186.2">RS_485_B</text>
<text x="89.9" y="192.6">IO_PE8</text>
<text x="89.9" y="195.1">IO_PE7</text>
<text x="147.7" y="197.7">FDCAN_TX</text>
<text x="147.7" y="195.1">FDCAN_RX</text>
<text x="182.9" y="192.6">FDCAN_H</text>
<text x="235.3" y="192.6">FDCAN_H</text>
<text x="89" y="202.1">IO_PE14</text>
<text x="89" y="199.6">IO_PE15</text>
<text x="82.3" y="207.8">USB_DM__PA11</text>
<text x="82.6" y="210.4">USB_DP__PA12</text>
<text x="86.5" y="212.9">USB_VBUS</text>
<text x="147.7" y="214.2">OUT_CPU_E2</text>
<text x="147.7" y="211.6">OUT_CPU_E1</text>
<text x="40.1" y="220.2">RN4</text>
<text x="147.7" y="219.2">OUT_CPU_E4</text>
<text x="147.7" y="216.7">OUT_CPU_E3</text>
<text x="147.7" y="221.8">OUT_CPU_E5</text>
<text x="234.1" y="221.8">midboard</text>
<text x="39.8" y="222.5">100R</text>
<text x="82" y="226.9">ADC1__19__PA5</text>
<text x="83" y="225">ADC1_18__PA4</text>
<text x="147.7" y="224.3">OUT_CPU_E6</text>
<text x="51.2" y="230.7">LPTM1_IN1_PD12</text>
<text x="51.2" y="233.2">TIM16_CH1__PB8</text>
<text x="83" y="232.6">ADC3_10__PC0</text>
<text x="84" y="228.8">ADC1_9__PB0</text>
<text x="84" y="230.7">ADC1_5__PB1</text>
<text x="82.7" y="234.5">ADC3_1__PC3C</text>
<text x="51.2" y="240.2">USART2_TX__PD5</text>
<text x="51.2" y="245.3">USART2_RTS__PD5</text>
<text x="51.2" y="242.7">USART2_RX__PA3</text>
<text x="51.2" y="254.2">I2C3_SCL__PA8</text>
<text x="51.2" y="256.7">I2C3_SDA__PC9</text>
<text x="51.2" y="265">FDCAN1_RX__PD0</text>
<text x="51.2" y="267.5">FDCAN1_TX_PD1</text>
<text x="124.9" y="268.8">Ethernet</text>
<text x="51.2" y="273.9">SPI4_SCK__PE2</text>
<text x="81.6" y="272.6">ETH_MDIO__PA2</text>
<text x="82.2" y="275.1">ETH_MDC__PC1</text>
<text x="126.1" y="272.6">ENET_MDIO</text>
<text x="126.1" y="275.1">ENET_MDC</text>
<text x="51.2" y="278.9">SPI4_MOSI__PE6</text>
<text x="51.2" y="281.5">SPI4_NSS__PE4</text>
<text x="51.2" y="276.4">SPI4_MISO__PE5</text>
<text x="78.1" y="277.7">ETH_REF_CLK__PA1</text>
<text x="80.7" y="280.2">ETH_TXD0__PB12</text>
<text x="126.1" y="277.7">ENET_REF_CLK</text>
<text x="126.1" y="280.2">ENET_TXD0</text>
<text x="79.5" y="285.3">ETH_TX_EN__PB11</text>
<text x="80.7" y="282.7">ETH_TXD1__PB13</text>
<text x="81.5" y="287.8">ETH_RXD0__PC4</text>
<text x="126.1" y="282.7">ENET_TXD1</text>
<text x="126.1" y="285.3">ENET_TX_EN</text>
<text x="126.1" y="287.8">ENET_RXD0</text>
<text x="51.2" y="288.5">USART1_TX__PA9</text>
<text x="51.2" y="291">USART1_RX__PA10</text>
<text x="79" y="292.9">ETH_CRS_DV__PA7</text>
<text x="81.5" y="290.4">ETH_RXD1__PC5</text>
<text x="126.1" y="290.4">ENET_RXD1</text>
<text x="126.1" y="292.9">ENET_CRSDV</text>
<text x="178.2" y="365.9">J6</text>
<text x="189.7" y="365.9">J5</text>
<text x="201.3" y="365.4">MK1</text>
<text x="215.3" y="365.4">MK2</text>
<text x="229.3" y="365.4">MK3</text>
<text x="243.2" y="365.4">MK4</text>
<text x="257.2" y="365.4">MK5</text>
<text x="272.5" y="365.4">MK6</text>
<text x="175.1" y="368.2">FIDUCIAL</text>
<text x="186.5" y="368.2">FIDUCIAL</text>
<text x="196.8" y="367.3">Mounting_Hole</text>
<text x="210.8" y="367.3">Mounting_Hole</text>
<text x="224.8" y="367.3">Mounting_Hole</text>
<text x="238.7" y="367.3">Mounting_Hole</text>
<text x="252.7" y="367.3">Mounting_Hole</text>
<text x="267.9" y="367.3">Mounting_Hole</text>
</g>
<g font-size="1.8" fill="#000084">
<text x="130.2" y="96.1">OUT_CPU[1..6]</text>
<text x="147.7" y="97.3">OUT_CPU[1..6]</text>
<text x="183.5" y="97.3">OUT[1..6]</text>
<text x="235.3" y="97.3">OUT_HSW[1..6]</text>
<text x="176.8" y="113.8">AIN_IN_SUP[5..8]</text>
<text x="235.3" y="113.8">AIN_IN_SUP[5..8]</text>
<text x="130.2" y="117.7">IN_CPU[1..4]</text>
<text x="130.2" y="115.2">AIN_IN_ADC[5..8]</text>
<text x="147.7" y="116.4">AIN_IN_ADC[5..8]</text>
<text x="147.7" y="118.9">IN_CPU[1..4]</text>
<text x="180.9" y="118.9">IN_SUP[1..4]</text>
<text x="181.5" y="116.4">AIN_IN[5..8]</text>
<text x="235.3" y="118.9">IN_SUP[1..4]</text>
<text x="235.3" y="116.4">AIN_IN[5..8]</text>
<text x="185.5" y="121.5">IN[1..4]</text>
<text x="235.3" y="121.5">IN[1..4]</text>
<text x="129.5" y="143.1">ENC2{CH1 CH2}</text>
<text x="129.5" y="139.3">ENC1{CH1 CH2}</text>
<text x="147.7" y="140.5">ENC1{CH1 CH2}</text>
<text x="172" y="140.5">ENC1_IN{A1 B1 A2 B2}</text>
<text x="235.3" y="140.5">ENC1_IN{A1 B1 A2 B2}</text>
<text x="147.7" y="144.3">ENC2{CH1 CH2}</text>
<text x="172" y="144.3">ENC2_IN{A1 B1 A2 B2}</text>
<text x="235.3" y="144.3">ENC2_IN{A1 B1 A2 B2}</text>
<text x="130.2" y="160.9">OUT_STEP[1..2]</text>
<text x="181.4" y="159.6">STEP1{A B}</text>
<text x="235.3" y="159.6">STEP1{A B}</text>
<text x="130.8" y="163.5">OUT_DIR[1..2]</text>
<text x="147.7" y="162.1">OUT_STEP[1..2]</text>
<text x="147.7" y="164.6">OUT_DIR[1..2]</text>
<text x="181.4" y="167.2">STEP2{A B}</text>
<text x="182.9" y="162.1">DIR1{A B}</text>
<text x="235.3" y="162.1">DIR1{A B}</text>
<text x="235.3" y="167.2">STEP2{A B}</text>
<text x="182.9" y="169.7">DIR2{A B}</text>
<text x="235.3" y="169.7">DIR2{A B}</text>
<text x="209.5" y="204.1">USB{D+ D- VBUS}</text>
<text x="235.3" y="205.3">USB{D+ D- VBUS}</text>
<text x="181.4" y="226.9">OUT_E[1..6]</text>
<text x="235.3" y="226.9">OUT_E[1..6]</text>
<text x="200.7" y="239.7">I2C{SCL SDA}</text>
<text x="200.7" y="237.1">UART{TX RX}</text>
<text x="235.3" y="238.3">UART{TX RX}</text>
<text x="200.7" y="242.2">ADC{CH1 CH2}</text>
<text x="200.7" y="244.7">TIM{CH1 CH2}</text>
<text x="235.3" y="240.8">I2C{SCL SDA}</text>
<text x="235.3" y="243.4">ADC{CH1 CH2}</text>
<text x="235.3" y="245.9">TIM{CH1 CH2}</text>
<text x="200.7" y="249.8">MID_IO[1..2]</text>
<text x="200.7" y="247.3">SPI{MISO MOSI SCLK NSS}</text>
<text x="235.3" y="248.5">SPI{MISO MOSI SCLK NSS}</text>
<text x="235.3" y="251">IO[1..2]</text>
</g>
<g font-size="1.8">
<text x="32.4" y="124.1">OUT_CPU6</text>
<text x="32.4" y="121.5">OUT_CPU5</text>
<text x="32.4" y="129.8">TIM.CH1</text>
<text x="32.4" y="132.3">TIM.CH2</text>
<text x="103.6" y="138.1">ENC2.CH1</text>
<text x="103.6" y="140.6">ENC2.CH2</text>
<text x="103.6" y="147.6">ENC1.CH2</text>
<text x="103.6" y="145">ENC1.CH1</text>
<text x="102.1" y="153.9">OUT_STEP1</text>
<text x="102.1" y="159.6">OUT_STEP3</text>
<text x="102.1" y="156.5">OUT_STEP2</text>
<text x="103.6" y="165.4">OUT_DIR1</text>
<text x="103.6" y="167.9">OUT_DIR2</text>
<text x="103.6" y="170.4">OUT_DIR3</text>
<text x="103" y="177.4">OUT_CPU3</text>
<text x="103" y="174.9">OUT_CPU4</text>
<text x="103" y="180">OUT_CPU2</text>
<text x="103" y="182.5">OUT_CPU1</text>
<text x="132.7" y="183.8">RS485_TX</text>
<text x="104.9" y="188.9">IN_CPU3</text>
<text x="104.9" y="186.3">IN_CPU4</text>
<text x="104.9" y="191.4">IN_CPU2</text>
<text x="132.7" y="186.3">RS485_RX</text>
<text x="132.7" y="188.9">RS485_DE</text>
<text x="104.9" y="193.9">IN_CPU1</text>
<text x="132.1" y="193.9">FDCAN_RX</text>
<text x="132.1" y="196.5">FDCAN_TX</text>
<text x="105.3" y="200.9">MID_IO1</text>
<text x="105.3" y="198.4">MID_IO2</text>
<text x="102.7" y="209.2">USB.D+</text>
<text x="103.1" y="206.6">USB.D-</text>
<text x="100.1" y="211.7">USB.VBUS</text>
<text x="131.4" y="210.4">OUT_STEP1</text>
<text x="131.4" y="213">OUT_DIR1</text>
<text x="131.4" y="215.5">OUT_STEP2</text>
<text x="131.4" y="218.1">OUT_DIR2</text>
<text x="131.4" y="220.6">OUT_STEP3</text>
<text x="99.5" y="227.6">AIN_IN_ADC7</text>
<text x="99.5" y="223.8">AIN_IN_ADC5</text>
<text x="99.5" y="225.7">AIN_IN_ADC6</text>
<text x="131.4" y="223.1">OUT_DIR3</text>
<text x="99.5" y="229.5">AIN_IN_ADC8</text>
<text x="103.3" y="233.3">ADC.CH2</text>
<text x="103.3" y="231.4">ADC.CH1</text>
<text x="19.7" y="239">RS485_RX</text>
<text x="19.7" y="244.1">RS485_DE</text>
<text x="19.7" y="241.6">RS485_TX</text>
<text x="35.6" y="255.5">I2C.SDA</text>
<text x="35.6" y="253">I2C.SCL</text>
<text x="35.6" y="263.8">FDCAN_RX</text>
<text x="35.6" y="266.3">FDCAN_TX</text>
<text x="35.6" y="272.7">SPI.SCLK</text>
<text x="35.6" y="275.2">SPI.MISO</text>
<text x="35.6" y="277.8">SPI.MOSI</text>
<text x="35.6" y="280.3">SPI.NSS</text>
<text x="35.6" y="287.3">UART.TX</text>
<text x="35.6" y="289.8">UART.RX</text>
</g>
<g font-size="1.8" fill="#848400">
<text x="235" y="212.9">File: connectors.kicad_sch</text>
<text x="235" y="256.1">File: midboard.kicad_sch</text>
<text x="125.8" y="299.3">File: ethernet.kicad_sch</text>
</g>
</svg>
